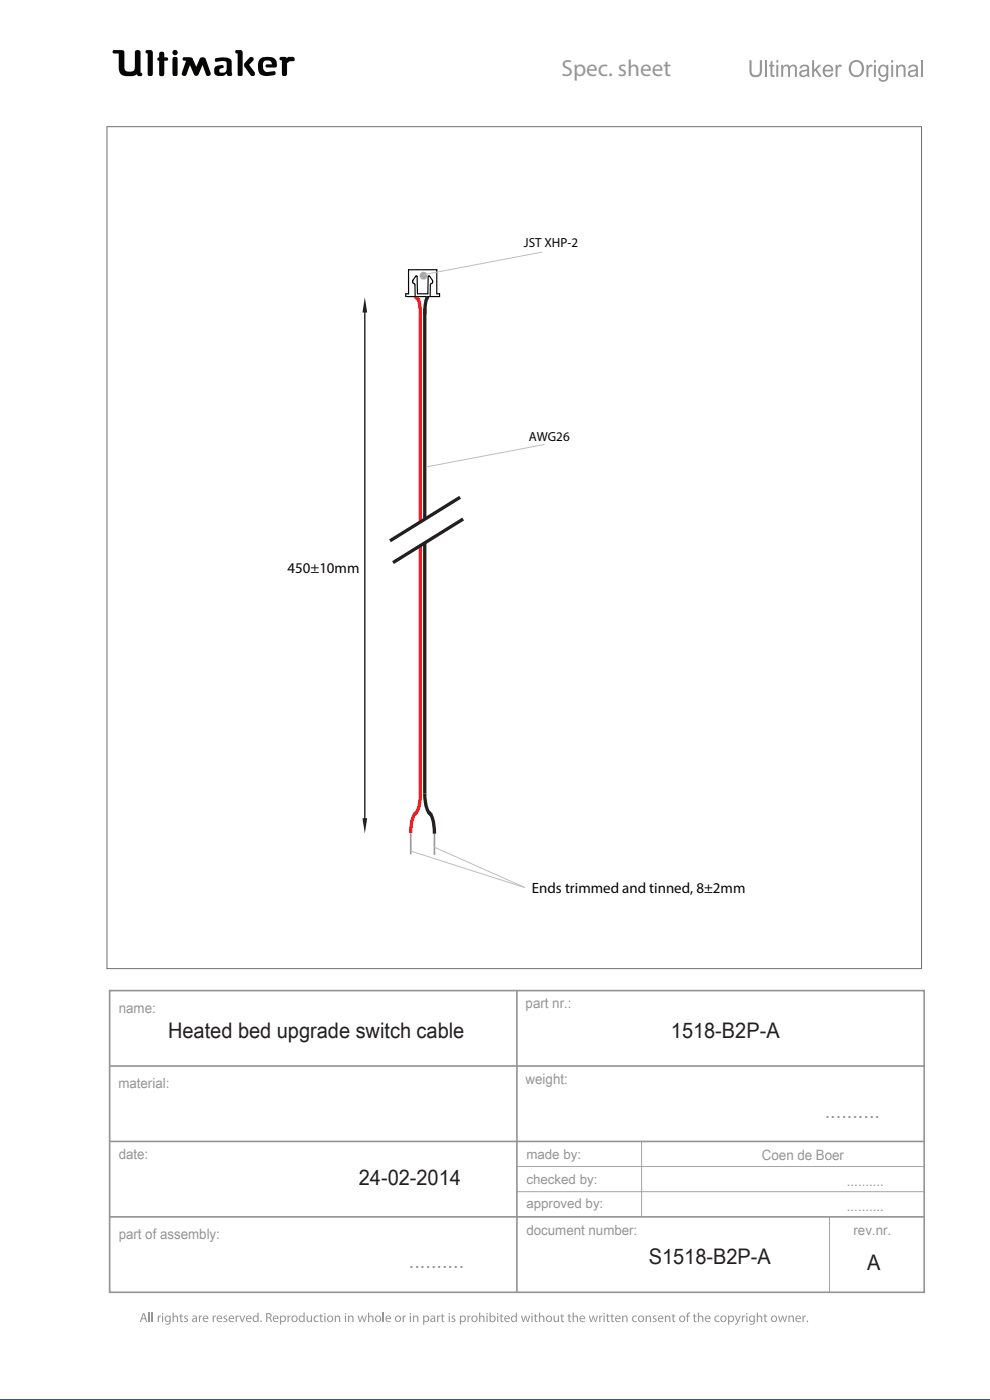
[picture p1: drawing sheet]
<svg xmlns="http://www.w3.org/2000/svg" width="210mm" height="297mm" viewBox="0 0 210 297" stroke-linecap="round" stroke-linejoin="round" font-family="sans-serif">
<path d="M88.2 63l.6 .6M88.4 63.2a3.6 3.6 0 0 1 .8 2.9v.8" fill="none" stroke="#ee1f23" stroke-width=".71" stroke-linecap="butt"/>
<path d="M0 296.8h210l.1 .3h-210.2z" fill="#3a54a4"/>
<path d="M45.7 12.4l-.1 .5 .2 .2 1.2-.2 .9 .2 .2 .2-.1 1.4a.84 .84 0 0 1-.6 .7 .84 .84 0 0 1-.9-.3l.1-.4 .4-.2a.36 .36 0 0 0 .4-.4 .36 .36 0 0 0-.4-.3 1.23 1.23 0 0 0-1.6 1 1.07 1.07 0 0 0 .3 1.1 1.07 1.07 0 0 0 1.1 .2h.6l.3-.2a.28 .28 0 0 1 .4-.3 .28 .28 0 0 1 .2 .4 .57 .57 0 0 0 .6 .2 .57 .57 0 0 0 .3-.6l-.1-2.4a1.23 1.23 0 0 0-1.5-1zM50 10.7v.5l.4 .2v4.5l.3 .2h.5l.3-.3v-4.8l-.4-.4zM53 12.2l-1.2 1.3v.5l1.4 2.1h.6l.2-.2v-.6l-1.2-1.5 1-1v-.4l-.4-.3zM55.2 12.4a2.9 2.9 0 0 0 .1 3.4l.5 .3h1l1.4-.2 .3-.2-.1-.5-.2-.1-1.4 .2-.6-.2-.3-.4-.1-.5a.99 .99 0 0 1 .7-1.3 .99 .99 0 0 1 1.2 .8h-1.2l-.2 .4 .3 .2h1.5a.51 .51 0 0 0 .6-.1 .51 .51 0 0 0 0-.6 1.62 1.62 0 0 0-2-1.5l-1.1 .1zM59.4 12.1l-.1 .6 .5 .1v3l.2 .3h.6l.3-.4v-2.3l.6-.4 .9-.1 .1-.5-.3-.3h-1l-.3 .3-.4-.3zM36.7 12.2l-.1 .3v3.4l.2 .2h.7l.2-.3v-3.4l-.2-.3zM36.6 11.2a.56 .56 0 0 0 1.1 0 .56 .56 0 0 0-1.1 0zM33.8 11.1v1.1l-.4 .2v.4l.4 .1v2.9l.2 .4h.5l.4-.5v-2.8l.7-.1 .1-.4-.3-.2h-.5v-.8l-.2-.4h-.6zM31 10.7l-.1 .5 .4 .2v4.4l.3 .3h.5l.3-.5v-4.7l-.4-.3zM38.8 12.2v.5l.7 .2-.9 2.6 .1 .5 .5 .1 .3-.2 .8-2.1 .9 2.1 .3 .2h.3l.3-.2 .9-2.1 .7 2.1 .6 .2 .4-.2v-.4l-1-2.9-.3-.4h-.7l-.3 .2-.8 1.8-.9-1.9-.4-.2zM24 10.7v.6l1.2 .1v2.6a1.76 1.76 0 0 0 2.2 2.2l.9-.1 .8-.4 .3 .5 .6-.1 .2-.2-.1-.3-.3-.2v-4.4l-.4-.4-.5 .1-.3 .3v3.4a.81 .81 0 0 1-1.1 .8h-.1a.86 .86 0 0 1-1-1.1l-.1-3.3-.4-.2z" fill-rule="evenodd" fill="#050504"/>
<path d="M30.4 278.8l-.2 .9h.5zM30.3 278.6h.3l.6 1.9h-.2l-.2-.6h-.7l-.2 .6h-.2z" fill="#969696"/>
<path d="M31.6 278.5v2M32.3 278.5v2" fill="none" stroke="#969696" stroke-width=".25"/>
<g fill="#969696">
<path d="M33.4 279.1h.3v.3l.4-.3v.2h-.2l-.2 .3v.9h-.3z"/>
<path d="M36.6 278.5h.3v.8l.4-.2 .4 .2 .1 1.2h-.3v-1l-.3-.2-.3 .2v1h-.3z"/>
<path d="M38.2 278.8h.3v.3h.3v.2h-.3v.9l.3 .1v.2h-.4l-.1-.3-.1-.9h-.2v-.2h.2z"/>
<path d="M39.1 279.3l.4-.2 .4 .1-.1 .1h-.5l.1 .3 .1 .1a.41 .41 0 0 1 .4 .3 .41 .41 0 0 1-.2 .4h-.7l.1-.2 .3 .1 .3-.2-.6-.5z"/>
<path d="M42.2 279.1h.2v.3l.5-.3v.2h-.3l-.2 .3v.9h-.2z"/>
<path d="M45.1 279.1h.2v.3l.5-.3v.2h-.2l-.2 .3v.9h-.3z"/>
<path d="M47.5 279.3l.4-.2 .3 .1-.1 .1h-.4v.3l.2 .1a.41 .41 0 0 1 .3 .3 .41 .41 0 0 1-.2 .4h-.6v-.2l.3 .1 .3-.2-.6-.5z"/>
<path d="M50 279.1h.2v.3l.5-.3v.2h-.3l-.2 .3v.9h-.2z"/>
<path d="M50.7 279.1h.3l.4 1.1 .4-1.1h.2l-.5 1.4h-.2z"/>
<path d="M61 279.1h.2v.3l.5-.3v.2h-.3l-.2 .3v.9h-.2z"/>
<path d="M65 279.1h.3v1l.3 .2 .3-.2v-1h.3v1.4h-.2v-.3l-.1 .2a.49 .49 0 0 1-.8-.1z"/>
<path d="M66.7 279.3l.5-.2h.4l-.1 .2a.52 .52 0 0 0-.7 .5 .52 .52 0 0 0 .7 .4l.1 .2a.72 .72 0 0 1-1-.2 .72 .72 0 0 1 .1-.9z"/>
<path d="M67.9 278.8h.3v.3h.3v.2h-.3v.9l.3 .1v.2h-.4l-.2-.3v-.9h-.2v-.2h.2z"/>
<path d="M71 279.1h.2v.2l.1-.1a.5 .5 0 0 1 .8 .1l.1 1.2h-.3v-1l-.3-.2-.3 .2v1h-.3z"/>
<path d="M73.8 279.1h.2l.1 .2 .1-.1a.5 .5 0 0 1 .7 .1l.1 1.2h-.3v-1l-.3-.2-.3 .2v1h-.3z"/>
<path d="M75.8 279.1h.3l.3 1.1 .3-1.1h.2l.4 1.1 .3-1.1h.2l-.4 1.4h-.2l-.4-1.1-.3 1.1h-.2z"/>
<path d="M78.1 278.5h.2v.8l.5-.2 .4 .2v1.2h-.2v-1l-.3-.2-.4 .2v1h-.2z"/>
<path d="M34.4 279.1h.2v1.4h-.2zM34.4 278.6h.2v.2h-.2z"/>
<path d="M35.4 279.3a.54 .54 0 0 0 .2 1 .48 .48 0 0 0 .4-.6 .48 .48 0 0 0-.6-.4zM35.1 279.3l.5-.2 .4 .2v-.2h.2v.4a1.69 1.69 0 0 1-.2 1.4l-.5 .1-.4-.1v-.2l.6 .1 .3-.6a.64 .64 0 0 1-1 0 .64 .64 0 0 1 .1-.9z"/>
<path d="M41.1 279.9l-.1 .4 .5-.1v-.4zM40.8 279.2l.5-.1 .4 .3 .1 1.1h-.2v-.2a.43 .43 0 0 1-.7 .1 .43 .43 0 0 1 0-.7l.6-.1v-.2l-.3-.1-.3 .1z"/>
<path d="M43.4 279.3l-.2 .3h.8l-.2-.3zM43.2 279.3a.59 .59 0 0 1 .7-.2 .59 .59 0 0 1 .3 .7h-1a.53 .53 0 0 0 .3 .5 .53 .53 0 0 0 .6-.1v.2a.75 .75 0 0 1-.9-.1 .75 .75 0 0 1 0-1z"/>
<path d="M46.4 279.3l-.2 .3h.7l-.1-.3zM46.1 279.3a.59 .59 0 0 1 .7-.2 .59 .59 0 0 1 .3 .7h-.9a.53 .53 0 0 0 .3 .5 .53 .53 0 0 0 .5-.1l.1 .2a.75 .75 0 0 1-1-.1 .75 .75 0 0 1 0-1z"/>
<path d="M48.9 279.3l-.2 .3h.7l-.1-.3zM48.6 279.3a.59 .59 0 0 1 .8-.2 .59 .59 0 0 1 .3 .7h-1a.53 .53 0 0 0 .9 .4v.2a.75 .75 0 0 1-1-.1 .75 .75 0 0 1 0-1z"/>
<path d="M52.6 279.3l-.2 .3h.7l-.1-.3zM52.3 279.3a.59 .59 0 0 1 .8-.2 .59 .59 0 0 1 .3 .7h-1a.53 .53 0 0 0 .3 .5 .53 .53 0 0 0 .5-.1l.1 .2a.75 .75 0 0 1-1-.1 .75 .75 0 0 1 0-1z"/>
<path d="M54 279.3a.51 .51 0 0 0-.2 .6 .51 .51 0 0 0 .6 .4l.2-.3a.48 .48 0 0 0-.1-.5 .48 .48 0 0 0-.5-.2zM53.8 279.3l.4-.2 .4 .2v-.8h.3v2h-.3v-.3a.62 .62 0 0 1-.8 .2 .62 .62 0 0 1-.2-.9z"/>
<path d="M56.7 278.8v.7a.45 .45 0 0 0 .5-.1 .45 .45 0 0 0 .1-.5zM56.5 278.6a.75 .75 0 0 1 1.1 .7l-.3 .3 .2 .2 .2 .7h-.3l-.1-.5a.45 .45 0 0 0-.6-.4v.9h-.2z"/>
<path d="M58.3 279.3l-.2 .3h.7l-.1-.3zM58 279.3a.59 .59 0 0 1 .8-.2 .59 .59 0 0 1 .3 .7h-1a.53 .53 0 0 0 .3 .5 .53 .53 0 0 0 .6-.1v.2a.75 .75 0 0 1-1-.1 .75 .75 0 0 1 0-1z"/>
<path d="M59.7 279.4a.46 .46 0 0 0 0 .7 .46 .46 0 0 0 .7-.1 .49 .49 0 0 0 0-.5 .49 .49 0 0 0-.5-.2zM59.4 279.1h.2v.2a.63 .63 0 0 1 .9-.1 .63 .63 0 0 1 .1 .9 .57 .57 0 0 1-1 .2v.7h-.2z"/>
<path d="M62.2 279.3a.51 .51 0 0 0-.1 .7 .51 .51 0 0 0 .6 .2 .51 .51 0 0 0 .2-.6 .51 .51 0 0 0-.7-.3zM61.8 279.8a.69 .69 0 0 1 1.3 0 .69 .69 0 0 1-1.3 0z"/>
<path d="M63.8 279.3a.51 .51 0 0 0-.2 .6 .51 .51 0 0 0 .6 .4l.2-.3a.48 .48 0 0 0-.1-.5 .48 .48 0 0 0-.5-.2zM63.5 279.3l.5-.2 .4 .2v-.8h.2v2h-.2v-.3a.62 .62 0 0 1-.9 .2 .62 .62 0 0 1-.1-.9z"/>
<path d="M68.8 279.1h.2v1.4h-.2zM68.8 278.6h.2v.2h-.2z"/>
<path d="M69.8 279.3a.51 .51 0 0 0-.2 .7 .51 .51 0 0 0 .6 .2 .51 .51 0 0 0 .2-.6 .51 .51 0 0 0-.6-.3zM69.3 279.8a.7 .7 0 0 1 1.4 0 .7 .7 0 0 1-1.4 0z"/>
<path d="M73.2 279.1h.2v1.4h-.2zM73.2 278.6h.2v.2h-.2z"/>
<path d="M80 279.3a.51 .51 0 0 0-.2 .7 .51 .51 0 0 0 .6 .2 .51 .51 0 0 0 .2-.6 .51 .51 0 0 0-.6-.3zM79.5 279.8a.7 .7 0 0 1 1.4 0 .7 .7 0 0 1-1.4 0z"/>
<circle cx="55.4" cy="280.3" r=".17"/>
</g>
<path d="M81.3 278.5v2" fill="none" stroke="#969696" stroke-width=".25"/>
<g fill="#969696">
<path d="M85.4 279.1h.2v.3l.5-.3v.2h-.3l-.1 .3v.9h-.3z"/>
<path d="M87.6 279.1h.2v.2l.1-.1a.5 .5 0 0 1 .8 .1l.1 1.2h-.3v-1l-.3-.2-.3 .2-.1 1h-.2z"/>
<path d="M92.7 279.1h.2v.3l.5-.3v.2h-.2l-.2 .3v.9h-.3z"/>
<path d="M93.7 278.8h.2v.3h.4v.2h-.4l.1 .9 .3 .1v.2h-.4l-.2-.3v-.9h-.2v-.2h.2z"/>
<path d="M95.8 279.3l.4-.2 .4 .1-.1 .1h-.4v.3l.2 .1a.41 .41 0 0 1 .3 .3 .41 .41 0 0 1-.2 .4h-.7l.1-.2 .3 .1 .3-.2-.6-.5z"/>
<path d="M99.1 279.1h.3v.3l.4-.3v.2h-.2l-.2 .3v.9h-.2z"/>
<path d="M101.6 278.5h.3v.8l.4-.2 .4 .2 .1 1.2h-.3v-1l-.3-.2-.3 .2v1h-.3z"/>
<path d="M106.2 278.8h.2v.3h.4v.2h-.4l.1 .9 .2 .1 .1 .2h-.4l-.2-.3v-.9h-.2v-.2h.2z"/>
<path d="M110.5 279.1h.3l.2 1.1 .4-1.1h.2l.3 1.1 .3-1.1h.3l-.5 1.4h-.2l-.3-1.1-.4 1.1h-.2z"/>
<path d="M113.4 278.8h.3v.3h.3v.2h-.3v.9l.3 .1v.2h-.3l-.2-.3-.1-.9h-.2v-.2h.2z"/>
<path d="M114.3 278.5h.3v.8l.4-.2 .4 .2 .1 1.2h-.3v-1l-.3-.2-.3 .2v1h-.3z"/>
<path d="M117.4 279.1h.3v1l.3 .2 .3-.2v-1h.3v1.4h-.2v-.3l-.1 .2a.49 .49 0 0 1-.8-.1z"/>
<path d="M119 278.8h.3v.3h.3v.2h-.3v.9l.3 .1v.2h-.3l-.2-.3-.1-.9h-.2v-.2h.2z"/>
<path d="M120.6 278.8h.2v.3h.4v.2h-.4l.1 .9 .3 .1v.2h-.4l-.2-.3v-.9h-.2v-.2h.2z"/>
<path d="M121.5 278.5h.2v.8l.4-.2 .4 .2 .1 1.2h-.2l-.1-1-.2-.2-.4 .2v1h-.2z"/>
<path d="M124.9 279.1h.2l.3 1.1 .4-1.1h.2l.3 1.1 .3-1.1h.3l-.5 1.4h-.2l-.3-1.1-.4 1.1h-.2z"/>
<path d="M127.1 279.1h.2v.3l.5-.3v.2h-.3l-.1 .3v.9h-.3z"/>
<path d="M128.7 278.8h.3v.3h.3v.2h-.3v.9l.3 .1v.2h-.3l-.2-.3-.1-.9h-.2v-.2h.2z"/>
<path d="M129.7 278.8h.2v.3h.4v.2h-.4l.1 .9 .3 .1v.2h-.4l-.2-.3v-.9h-.2v-.2h.2z"/>
<path d="M132 279.1h.2v.2l.1-.1a.5 .5 0 0 1 .8 .1v1.2h-.2v-1l-.3-.2-.4 .2v1h-.2z"/>
<path d="M134.2 279.3l.6-.2h.3v.2a.52 .52 0 0 0-.8 .5 .52 .52 0 0 0 .8 .4v.2a.72 .72 0 0 1-.9-.2 .72 .72 0 0 1 0-.9z"/>
<path d="M136.9 279.1h.3v.2l.1-.1a.5 .5 0 0 1 .7 .1l.1 1.2h-.2l-.1-1-.3-.2-.3 .2v1h-.3z"/>
<path d="M138.5 279.3l.4-.2 .4 .1-.1 .1h-.4v.3l.2 .1a.41 .41 0 0 1 .3 .3 .41 .41 0 0 1-.2 .4h-.7l.1-.2 .3 .1 .3-.2-.6-.5z"/>
<path d="M141 279.1h.3v.2l.1-.1a.5 .5 0 0 1 .7 .1l.1 1.2h-.2l-.1-1-.3-.2-.3 .2v1h-.3z"/>
<path d="M142.7 278.8h.2v.3h.4v.2h-.4v.9l.3 .1v.2h-.3l-.2-.3v-.9h-.2v-.2h.2z"/>
<path d="M145.9 278.6l.5-.1v.2l-.4 .1v.3h.3v.2h-.3v1.2h-.3v-1.2h-.2v-.2h.2z"/>
<path d="M147.2 278.8h.2v.3h.4v.2h-.4l.1 .9 .2 .1 .1 .2h-.4l-.2-.3v-.9h-.2v-.2h.2z"/>
<path d="M148 278.5h.3v.8l.4-.2 .4 .2 .1 1.2h-.2l-.1-1-.3-.2-.3 .2v1h-.3z"/>
<path d="M151.7 279.3l.6-.2h.3l-.1 .2a.52 .52 0 0 0-.7 .5 .52 .52 0 0 0 .8 .4v.2a.72 .72 0 0 1-.9-.2 .72 .72 0 0 1 0-.9z"/>
<path d="M155.9 279.1h.2l.4 1.1 .4-1.1h.2l-.6 1.6-.5 .4-.1-.2 .5-.5z"/>
<path d="M157.4 279.1h.2v.3l.4-.3v.2h-.2l-.2 .3v.9h-.2z"/>
<path d="M160.5 278.5h.3v.8l.4-.2 .4 .2 .1 1.2h-.3v-1l-.3-.2-.3 .2v1h-.3z"/>
<path d="M162.1 278.8h.3v.3h.3v.2h-.3v.9l.3 .1v.2h-.3l-.2-.3-.1-.9h-.2v-.2h.2z"/>
<path d="M165 279.1h.3l.3 1.1 .3-1.1h.2l.3 1.1 .4-1.1h.2l-.4 1.4h-.3l-.3-1.1-.3 1.1h-.3z"/>
<path d="M167.2 279.1h.3v.2l.1-.1a.5 .5 0 0 1 .7 .1l.1 1.2h-.2l-.1-1-.3-.2-.3 .2v1h-.3z"/>
<path d="M170.2 279.1h.2l.1 .3 .4-.3v.2h-.2l-.2 .3v.9h-.3z"/>
<path d="M159 12.8h.4v2a.91 .91 0 0 0 .9 1.2 .91 .91 0 0 0 .9-1.2v-2h.4v2a1.34 1.34 0 0 1-1.3 1.6 1.34 1.34 0 0 1-1.3-1.6z"/>
<path d="M82.2 279.3l-.2 .3h.7l-.1-.3zM81.9 279.3a.59 .59 0 0 1 .8-.2 .59 .59 0 0 1 .2 .7h-.9a.53 .53 0 0 0 .3 .5 .53 .53 0 0 0 .5-.1l.1 .2a.75 .75 0 0 1-1-.1 .75 .75 0 0 1 0-1z"/>
<path d="M84.2 279.3a.51 .51 0 0 0-.2 .7 .51 .51 0 0 0 .6 .2 .51 .51 0 0 0 .2-.6 .51 .51 0 0 0-.6-.3zM83.7 279.8a.7 .7 0 0 1 1.4 0 .7 .7 0 0 1-1.4 0z"/>
<path d="M86.9 279.1h.3v1.4h-.3zM86.9 278.6h.3v.2h-.3z"/>
<path d="M90.1 279.4a.46 .46 0 0 0 0 .7 .46 .46 0 0 0 .6-.1 .49 .49 0 0 0 0-.5 .49 .49 0 0 0-.5-.2zM89.7 279.1h.3v.2a.63 .63 0 0 1 .9-.1 .63 .63 0 0 1 .1 .9 .57 .57 0 0 1-1 .2v.7h-.2z"/>
<path d="M91.6 279.9v.4l.4-.1 .1-.4zM91.3 279.2l.5-.1 .5 .3v1.1h-.2v-.2a.43 .43 0 0 1-.7 .1 .43 .43 0 0 1 .1-.7l.6-.1v-.2l-.3-.1-.4 .1z"/>
<path d="M95.2 279.1h.2v1.4h-.2zM95.2 278.6h.2v.2h-.2z"/>
<path d="M97.9 279.4a.46 .46 0 0 0 0 .7 .46 .46 0 0 0 .6-.1 .49 .49 0 0 0 0-.5 .49 .49 0 0 0-.5-.2zM97.5 279.1h.3v.2a.63 .63 0 0 1 .9-.1 .63 .63 0 0 1 .1 .9 .57 .57 0 0 1-1 .2v.7h-.3z"/>
<path d="M100.4 279.3a.51 .51 0 0 0-.2 .7 .51 .51 0 0 0 .7 .2 .51 .51 0 0 0 .1-.6 .51 .51 0 0 0-.6-.3zM99.9 279.8a.7 .7 0 0 1 1.4 0 .7 .7 0 0 1-1.4 0z"/>
<path d="M103.2 279.1h.2v1.4h-.2zM103.2 278.6h.2v.2h-.2z"/>
<path d="M104.2 279.4a.46 .46 0 0 0 0 .7 .46 .46 0 0 0 .6-.1 .49 .49 0 0 0 0-.5 .49 .49 0 0 0-.5-.2zM103.9 278.5h.2v.8a.63 .63 0 0 1 .9-.1 .63 .63 0 0 1 .1 .9 .57 .57 0 0 1-.5 .4 .57 .57 0 0 1-.5-.3v.3h-.3z"/>
<path d="M105.5 279.1h.2v1.4h-.2zM105.5 278.6h.2v.2h-.2z"/>
<path d="M107.4 279.3l-.2 .3h.7l-.1-.3zM107.1 279.3a.59 .59 0 0 1 .8-.2 .59 .59 0 0 1 .2 .7h-.9a.53 .53 0 0 0 .3 .5 .53 .53 0 0 0 .5-.1l.1 .2a.75 .75 0 0 1-1-.1 .75 .75 0 0 1 0-1z"/>
<path d="M108.8 279.3a.51 .51 0 0 0-.2 .6 .51 .51 0 0 0 .6 .4l.2-.3a.48 .48 0 0 0-.1-.5 .48 .48 0 0 0-.5-.2zM108.5 279.3l.5-.2 .4 .2v-.8h.2l.1 2h-.3v-.3a.62 .62 0 0 1-.9 .2 .62 .62 0 0 1-.1-.9z"/>
<path d="M112.7 279.1h.3v1.4h-.3zM112.7 278.6h.3v.2h-.3z"/>
<path d="M116.2 279.3a.51 .51 0 0 0-.1 .7 .51 .51 0 0 0 .6 .2 .51 .51 0 0 0 .2-.6 .51 .51 0 0 0-.7-.3zM115.7 279.8a.7 .7 0 0 1 1.4 0 .7 .7 0 0 1-1.4 0z"/>
<path d="M123.3 279.3l-.1 .3h.7l-.1-.3zM123.1 279.3a.59 .59 0 0 1 .7-.2 .59 .59 0 0 1 .3 .7h-.9a.53 .53 0 0 0 .3 .5 .53 .53 0 0 0 .5-.1l.1 .2a.75 .75 0 0 1-1-.1 .75 .75 0 0 1 0-1z"/>
<path d="M128 279.1h.3v1.4h-.3zM128 278.6h.3v.2h-.3z"/>
<path d="M130.9 279.3l-.2 .3h.7l-.1-.3zM130.6 279.3a.59 .59 0 0 1 .8-.2 .59 .59 0 0 1 .3 .7h-1a.53 .53 0 0 0 .3 .5 .53 .53 0 0 0 .5-.1l.1 .2a.75 .75 0 0 1-1-.1 .75 .75 0 0 1 0-1z"/>
<path d="M135.7 279.3a.51 .51 0 0 0-.1 .7 .51 .51 0 0 0 .6 .2 .51 .51 0 0 0 .2-.6 .51 .51 0 0 0-.7-.3zM135.2 279.8a.7 .7 0 0 1 1.4 0 .7 .7 0 0 1-1.4 0z"/>
<path d="M139.9 279.3l-.1 .3h.7l-.1-.3zM139.7 279.3a.59 .59 0 0 1 .7-.2 .59 .59 0 0 1 .3 .7h-.9a.53 .53 0 0 0 .3 .5 .53 .53 0 0 0 .5-.1l.1 .2a.75 .75 0 0 1-1-.1 .75 .75 0 0 1 0-1z"/>
<path d="M144.5 279.3a.51 .51 0 0 0-.2 .7 .51 .51 0 0 0 .6 .2 .51 .51 0 0 0 .2-.6 .51 .51 0 0 0-.6-.3zM144 279.8a.7 .7 0 0 1 1.4 0 .7 .7 0 0 1-1.4 0z"/>
<path d="M149.9 279.3l-.1 .3h.7l-.2-.3zM149.7 279.3a.59 .59 0 0 1 .7-.2 .59 .59 0 0 1 .3 .7h-1a.53 .53 0 0 0 .3 .5 .53 .53 0 0 0 .6-.1v.2a.75 .75 0 0 1-.9-.1 .75 .75 0 0 1 0-1z"/>
<path d="M153.2 279.3a.51 .51 0 0 0-.1 .7 .51 .51 0 0 0 .6 .2 .51 .51 0 0 0 .2-.6 .51 .51 0 0 0-.7-.3zM152.7 279.8a.7 .7 0 0 1 1.4 0 .7 .7 0 0 1-1.4 0z"/>
<path d="M154.8 279.4a.46 .46 0 0 0 0 .7 .46 .46 0 0 0 .6-.1 .49 .49 0 0 0 0-.5 .49 .49 0 0 0-.5-.2zM154.4 279.1h.2l.1 .2a.63 .63 0 0 1 .8-.1 .63 .63 0 0 1 .2 .9 .57 .57 0 0 1-1 .2v.7h-.3z"/>
<path d="M158.3 279.1h.2v1.4h-.2zM158.3 278.6h.2v.2h-.2z"/>
<path d="M159.3 279.3a.54 .54 0 0 0 .2 1 .48 .48 0 0 0 .4-.6 .48 .48 0 0 0-.6-.4zM159 279.3l.5-.2 .4 .2v-.2h.2v.4a1.68 1.68 0 0 1-.2 1.4l-.5 .1-.4-.1v-.2l.7 .1 .2-.6a.64 .64 0 0 1-1 0 .64 .64 0 0 1 .1-.9z"/>
<path d="M164 279.3a.51 .51 0 0 0-.2 .7 .51 .51 0 0 0 .6 .2 .51 .51 0 0 0 .2-.6 .51 .51 0 0 0-.6-.3zM163.5 279.8a.7 .7 0 0 1 1.4 0 .7 .7 0 0 1-1.4 0z"/>
<path d="M169.1 279.3l-.1 .3h.7l-.1-.3zM168.9 279.3a.59 .59 0 0 1 .7-.2 .59 .59 0 0 1 .3 .7h-.9a.53 .53 0 0 0 .3 .5 .53 .53 0 0 0 .5-.1v.2a.75 .75 0 0 1-.9-.1 .75 .75 0 0 1 0-1z"/>
<circle cx="171.3" cy="280.3" r=".17"/>
</g>
<path d="M162.5 12.8v3.5" fill="none" stroke="#969696" stroke-width=".41"/>
<g fill="#969696">
<path d="M163.4 13.1l.5-.2v.9h.4v.3h-.4v1.5l.1 .3h.3v.4a.62 .62 0 0 1-.7-.1 .62 .62 0 0 1-.2-.6v-1.5h-.3v-.3h.3z"/>
<path d="M165.7 13.8h.4v.3a.81 .81 0 0 1 1.4 0 .79 .79 0 0 1 1-.4 .79 .79 0 0 1 .5 .9v1.7h-.4v-1.6a.55 .55 0 0 0-.6-.6 .55 .55 0 0 0-.4 .7v1.5h-.4v-1.7a.52 .52 0 0 0-.6-.5 .52 .52 0 0 0-.4 .6l-.1 1.6h-.4z"/>
<path d="M172.3 12.8h.4v2l1-1h.5l-.9 .9 1 1.6h-.5l-.8-1.3-.3 .3v1h-.4z"/>
<path d="M177.2 13.8h.4v.3a.58 .58 0 0 1 1-.3l-.2 .4a.56 .56 0 0 0-.6 .1 .56 .56 0 0 0-.1 .7v1.3h-.5z"/>
<path d="M183.8 13.8h.4v.3a.58 .58 0 0 1 .9-.3l-.1 .4a.56 .56 0 0 0-.7 .1 .56 .56 0 0 0-.1 .7v1.3h-.4z"/>
<path d="M190.1 13.8h.4v.3a.88 .88 0 0 1 1-.4 .88 .88 0 0 1 .6 1v1.6h-.4v-1.5a.6 .6 0 0 0-.7-.7 .6 .6 0 0 0-.5 .8v1.4h-.4z"/>
<path d="M164.7 13.8h.4v2.5h-.4zM164.7 12.8h.4v.5h-.4z"/>
<path d="M170 15.4a.59 .59 0 0 0 .6 .6 .59 .59 0 0 0 .6-.5v-.5zM169.8 14a1.02 1.02 0 0 1 1.1-.4 1.02 1.02 0 0 1 .7 1.1l.2 1.6h-.5v-.3a.93 .93 0 0 1-1.1 .4 .93 .93 0 0 1-.7-1 1.85 1.85 0 0 1 1.7-.7 .62 .62 0 0 0-.5-.7 .62 .62 0 0 0-.7 .5h-.4z"/>
<path d="M175.2 14.3l-.2 .5h1.3a.68 .68 0 0 0-.4-.7 .68 .68 0 0 0-.7 .2zM174.8 14.1a1.15 1.15 0 0 1 1.4-.3 1.15 1.15 0 0 1 .6 1.3h-1.9a.72 .72 0 0 0 .6 .9 .72 .72 0 0 0 .8-.5h.4a1.18 1.18 0 0 1-1.5 .8 1.18 1.18 0 0 1-.7-1.5z"/>
<path d="M180.8 13.5a1.45 1.45 0 0 0-.2 1.6 1.45 1.45 0 0 0 1.4 .8 1.51 1.51 0 0 0 .8-1.5 1.51 1.51 0 0 0-1.1-1.3zM180.5 13.2a1.66 1.66 0 0 1 2.1-.2 1.66 1.66 0 0 1 .6 1.9 1.64 1.64 0 0 1-2 1.4 1.64 1.64 0 0 1-1.1-2.1z"/>
<path d="M185.4 13.8h.4v2.5h-.4zM185.4 12.8h.4v.5h-.4z"/>
<path d="M187 14.2a1.07 1.07 0 0 0 .4 1.8 1.01 1.01 0 0 0 .6-1 1.01 1.01 0 0 0-.6-1zM186.6 14.1a.94 .94 0 0 1 1.4 0v-.3h.4v2.2a1.07 1.07 0 0 1-.7 1.3 1.07 1.07 0 0 1-1.3-.8l.4 .1a.7 .7 0 0 0 .9 .3 .7 .7 0 0 0 .3-.9 1.13 1.13 0 0 1-1.5-.1 1.13 1.13 0 0 1-.2-1.4z"/>
<path d="M189 13.8h.5v2.5h-.5zM189 12.8h.5v.5h-.5z"/>
<path d="M193.1 15.4a.59 .59 0 0 0 .5 .6 .59 .59 0 0 0 .7-.5v-.5zM192.8 14a1.02 1.02 0 0 1 1.2-.4 1.02 1.02 0 0 1 .7 1.1l.1 1.6h-.4l-.1-.3a.93 .93 0 0 1-1.1 .4 .93 .93 0 0 1-.6-1 1.85 1.85 0 0 1 1.7-.7 .62 .62 0 0 0-.6-.7 .62 .62 0 0 0-.6 .5h-.4z"/>
</g>
<path d="M195.5 12.8v3.5" fill="none" stroke="#969696" stroke-width=".42"/>
<path d="M109.5 247.4h26.5l.1-5.3 .1 5.3 59.8 .1-59.8 .1v5.1l59.8 .1-59.8 .1-.1 5.3-.1-5.3-26.5-.1 26.5-.1v-5.1h-26.4zM175.9 258.1l.1 .1v16z" fill="#969595"/>
<path d="M23.3 210.2h172.7v64h-172.7zM109.7 210.1v64.1M23.3 226.1h172.7M23.3 242.2h172.7M23.3 258.2h172.7" fill="none" stroke="#969595" stroke-width=".35"/>
<g fill="#fff" stroke="#050504" stroke-width=".25">
<path d="M91.2 62.9h2z"/>
<path d="M86.2 62.9h2z"/>
<path d="M88.1 62.9h3.1z"/>
<path d="M86.7 57.2h5.9z"/>
<path d="M93.2 62.3v.6z"/>
<path d="M92.6 62.3h.6z"/>
<path d="M92.6 57.3v5z"/>
<path d="M86.7 57.3v5z"/>
<path d="M86.1 62.3h.6z"/>
<path d="M86.1 62.3v.6z"/>
<path d="M88 60.4l.1 2.5z"/>
<path d="M91.3 60.4l-.1 2.5z"/>
<path d="M87.5 59.6v.2z"/>
<path d="M87.7 60.1l.2 .1z"/>
<path d="M87.9 60.2l.1 .2z"/>
<path d="M88.6 62.3h2.2z"/>
<path d="M88.5 58.7l.1 3.6z"/>
<path d="M88.4 58.6l.1 .1z"/>
<path d="M88.3 58.6h.1z"/>
<path d="M91.4 60.2l-.1 .2z"/>
<path d="M91.4 60.2l.2-.1z"/>
<path d="M91.8 59.8l-.2 .3z"/>
<path d="M91.8 59.6v.2z"/>
<path d="M91.7 59.5l.1 .1z"/>
<path d="M91.1 58.6l.6 .9z"/>
<path d="M90.9 58.6h.2z"/>
<path d="M90.8 58.7v3.6z"/>
<path d="M87.5 59.8l.2 .3z"/>
<path d="M88.2 58.6l-.6 .9z"/>
<path d="M87.6 59.5l-.1 .1z"/>
</g>
<circle cx="89.8" cy="58.5" r=".83" fill="#a8a9ad"/>
<path d="M115 53.5l-24.9 4.7" fill="none" stroke="#bcbdc0" stroke-width=".21"/>
<path d="M77.4 65.6v109.1" fill="none" stroke="#050504" stroke-width=".26"/>
<g fill="#00a54f" stroke="#ee1f23" stroke-width=".71" stroke-linecap="butt">
<path d="M89.2 115.7v53z"/>
<path d="M89.2 66.8v43.9z"/>
</g>
<g fill="#00a54f" stroke="#231f20" stroke-width=".71" stroke-linecap="butt">
<path d="M90.1 115.1v53.3z"/>
<path d="M90.1 65.5v44.6z"/>
</g>
<path d="M97.6 105.5l-14.9 9.2M98.2 110.1l-14.8 9.3" fill="none" stroke="#231f20" stroke-width=".71" stroke-linecap="butt"/>
<path d="M87.1 176.8v4.5M92.1 176.9v4.5" fill="none" stroke="#999b9e" stroke-width=".35"/>
<path d="M22.7 26.9h172.8v178.6h-172.8z" fill="none" stroke="#6f6f70" stroke-width=".21"/>
<g fill="#231f20">
<path d="M77.4 63.1l.5 3.2h-1z"/>
<path d="M76.9 173.6h1l-.5 3.2z"/>
</g>
<path d="M88.7 172.2a1.61 1.61 0 0 0-1.1 1.3l-.4 1.5-.1 1.7M89.2 168.4l-.3 2.5a2.41 2.41 0 0 1-1.3 2" fill="none" stroke="#ee1f23" stroke-width=".71" stroke-linecap="butt"/>
<path d="M90.1 168.4l.3 2.5a2.41 2.41 0 0 0 1.3 2M90.6 172.2a1.64 1.64 0 0 1 1.1 1.4l.3 1.5 .1 1.8" fill="none" stroke="#231f20" stroke-width=".71" stroke-linecap="butt"/>
<path d="M92.1 179.7l19.3 8.6M87.1 180.5l24.2 7.8" fill="none" stroke="#bcbdc0" stroke-width=".21"/>
<path d="M90.6 63.3l.1-.1-.6 3.5 .1-1.8z" fill="#fff" stroke="#231f20" stroke-width=".71" stroke-linecap="butt"/>
<path d="M90.7 62.9l-.3 .6" fill="none" stroke="#231f20" stroke-width=".71" stroke-linecap="butt"/>
<path d="M115.5 94.3l-24.9 4.7" fill="none" stroke="#bcbdc0" stroke-width=".21"/>
<text font-size="4.9" fill="#969696" x="119.1" y="16.1">Spec. sheet</text>
<g font-size="4.6" fill="#231f20">
<text x="35.7" y="220.2">Heated bed upgrade switch cable</text>
<text x="142.3" y="220.2">1518-B2P-A</text>
<text x="76.1" y="251.3">24-02-2014</text>
<text x="137.6" y="268.1">S1518-B2P-A</text>
<text x="184" y="269.3">A</text>
</g>
<g font-size="4.5" fill="#969595">
<text x="174.9" y="237.2">..........</text>
<text x="86.7" y="269">..........</text>
</g>
<g font-size="3.2" fill="#050504">
<text x="61" y="121.6">450±10mm</text>
<text x="112.8" y="189.5">Ends trimmed and tinned, 8±2mm</text>
</g>
<text font-size="3.1" fill="#969595" x="111.5" y="230">weight:</text>
<g font-size="3" fill="#969595">
<text x="25.2" y="214.9">name:</text>
<text x="111.5" y="213.9">part nr.:</text>
<text x="25.1" y="230.8">material:</text>
<text x="25.2" y="245.9">date:</text>
<text x="161.6" y="246.1">Coen de Boer</text>
<text x="179.7" y="251.5">..........</text>
<text x="179.7" y="257">..........</text>
<text x="25.2" y="262.8">part of assembly:</text>
<text x="111.7" y="262">document number:</text>
<text x="181" y="262">rev.nr.</text>
</g>
<g font-size="2.9" fill="#969595">
<text x="111.7" y="245.8">made by:</text>
<text x="111.7" y="251.3">checked by:</text>
<text x="111.7" y="256.4">approved by:</text>
</g>
<g font-size="2.8" fill="#050604">
<text x="111.1" y="52.4">JST XHP-2</text>
<text x="112.2" y="93.6">AWG26</text>
</g>
</svg>
